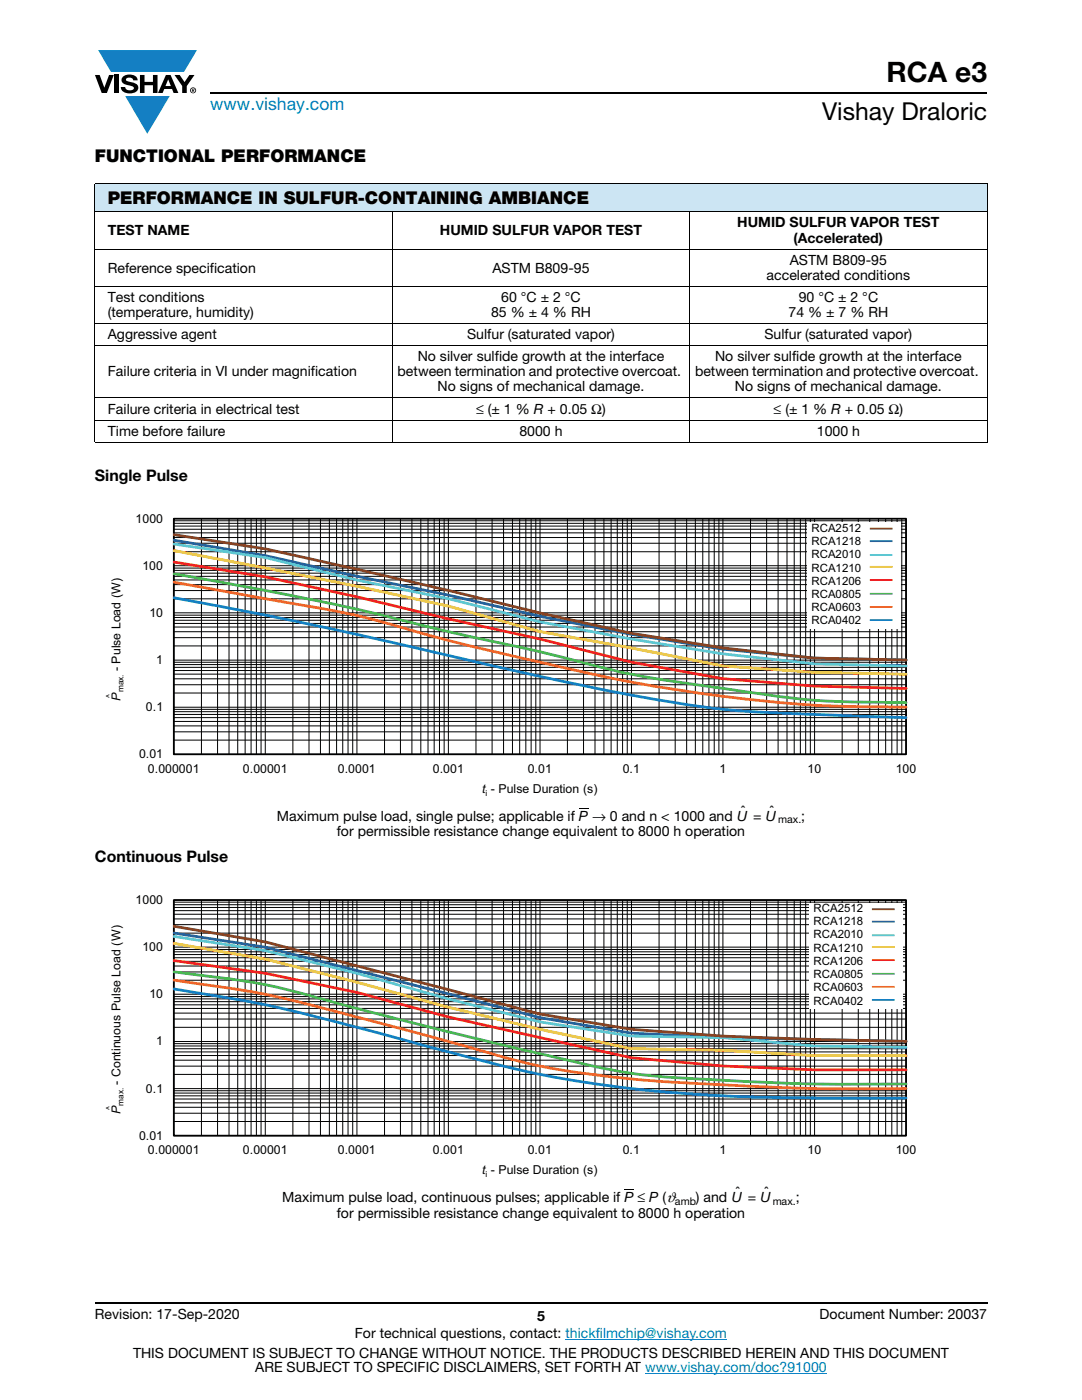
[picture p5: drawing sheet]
<svg xmlns="http://www.w3.org/2000/svg" width="216mm" height="279mm" viewBox="0 0 216 279" stroke-linecap="round" stroke-linejoin="round" font-family="sans-serif">
<g fill="#147fc3">
<path d="M19.6 10h19.7l-2.6 4.3h-1.1h-13.5z"/>
<path d="M25 19.2h8.9l-4.5 7.5z"/>
</g>
<g fill="#000">
<path d="M18.9 15h1l.9 2.5 1-2.5h.9l-1.4 3.6h-1zM22.9 15h.9v3.6h-.9zM24.6 15.3a2.1 2.1 0 0 1 2.8 .3l.1 .4h-.9a.79 .79 0 0 0-.7-.5 .79 .79 0 0 0-.8 .4l.3 .3 1 .2a1.08 1.08 0 0 1 1.2 1 1.08 1.08 0 0 1-1.1 1.2 1.73 1.73 0 0 1-2.4-1.2h.9a.96 .96 0 0 0 .8 .6 .96 .96 0 0 0 .9-.4 1.31 1.31 0 0 0-1.2-.6 1.03 1.03 0 0 1-1.1-.6 1.03 1.03 0 0 1 .2-1.1zM27.9 15h.9v1.3h1.7v-1.3h.9v3.6h-.9v-1.6h-1.7v1.6h-.9zM34.8 15h1.1l.9 1.4 1-1.4h1l-1.5 2.2v1.4h-.9v-1.4zM115.5 161.3h1.8v.1h-1.8zM124.6 237.4h1.8v.1h-1.8z"/>
<path d="M33.6 15.9l.5 1.3h-1.1zM33.1 15l-1.6 3.6h1l.3-.8h1.5l.3 .8h1l-1.6-3.6z"/>
<path d="M38.4 17.8h.2v.2h-.2zM38.3 17.7v.7h.1v-.3l.4 .3-.2-.3 .2-.2-.1-.2z"/>
<path d="M38.1 18a.46 .46 0 0 1 .9 0 .46 .46 0 0 1-.9 0zM37.9 18a.6 .6 0 0 0 1.2 0 .6 .6 0 0 0-1.2 0z"/>
</g>
<path d="M42 18.6h155M18.9 260h178.1" fill="none" stroke="#000" stroke-width=".36"/>
<path d="M112.8 267.3h32.3M128.7 274h36.3" fill="none" stroke="#007ec4" stroke-width=".2"/>
<path d="M18.9 36.7h178.1v5.5h-178.1z" fill="#cce5f3"/>
<g fill="none" stroke="#000" stroke-width=".2">
<path d="M18.9 36.7h178.1M18.9 36.8v51.4M197 36.8v51.4M18.9 42.2h178.1M18.9 49.8h178.1M18.9 57.2h178.1M78.3 42.1v46.2M137.6 42.1v46.2M18.9 64.6h178.1M18.9 69h178.1M18.9 79.4h178.1M18.9 83.8h178.1"/>
<path d="M18.9 88.2h178.1M34.7 119.5h146.1M34.7 117.9h146.1M34.7 116.7h146.1M34.7 115.7h146.1M34.7 115h146.1M34.7 114.4h146.1M34.7 113.8h146.1M34.7 113.4h146.1M34.7 110.1h146.1M34.7 108.4h146.1M34.7 107.3h146.1"/>
<path d="M34.7 106.3h146.1M34.7 105.6h146.1M34.7 105h146.1M34.7 104.4h146.1M34.7 103.9h146.1M34.7 103.5h146.1v47h-146.1zM34.7 112.9h146.1M40.2 103.5v47M43.4 103.5v47M45.7 103.5v47M47.4 103.5v47M48.9 103.5v47"/>
<path d="M50.1 103.5v47M51.2 103.5v47M52.1 103.5v47M52.9 103.5v47M58.4 103.5v47M61.7 103.5v47M63.9 103.5v47M65.7 103.5v47M67.2 103.5v47M68.4 103.5v47M69.4 103.5v47M70.4 103.5v47"/>
<path d="M71.2 103.5v47M76.7 103.5v47M79.9 103.5v47M82.2 103.5v47M84 103.5v47M85.4 103.5v47M86.6 103.5v47M87.7 103.5v47M88.6 103.5v47M89.5 103.5v47M95 103.5v47M98.2 103.5v47"/>
<path d="M100.5 103.5v47M102.3 103.5v47M103.7 103.5v47M104.9 103.5v47M106 103.5v47M106.9 103.5v47M107.8 103.5v47M113.2 103.5v47M116.4 103.5v47M118.7 103.5v47M120.5 103.5v47M121.9 103.5v47"/>
<path d="M123.2 103.5v47M124.2 103.5v47M125.2 103.5v47M126 103.5v47M131.5 103.5v47M134.7 103.5v47M137 103.5v47M138.7 103.5v47M140.2 103.5v47M141.5 103.5v47M142.5 103.5v47M143.4 103.5v47"/>
<path d="M144.2 103.5v47M149.8 103.5v47M153 103.5v47M155.3 103.5v47M157 103.5v47M158.5 103.5v47M159.7 103.5v47M160.8 103.5v47M161.7 103.5v47M162.5 103.5v47M168 103.5v47M171.3 103.5v47"/>
<path d="M173.5 103.5v47M175.3 103.5v47M176.7 103.5v47M177.9 103.5v47M179 103.5v47M179.9 103.5v47M34.7 138.3h146.1M34.7 136.7h146.1M34.7 135.5h146.1M34.7 134.5h146.1M34.7 133.8h146.1M34.7 133.2h146.1"/>
<path d="M34.7 132.6h146.1M34.7 132.2h146.1M34.7 128.9h146.1M34.7 127.3h146.1M34.7 126.1h146.1M34.7 125.1h146.1M34.7 124.4h146.1M34.7 123.8h146.1M34.7 123.2h146.1M34.7 122.8h146.1M34.7 131.7h146.1M34.7 122.3h146.1"/>
<path d="M34.7 147.7h146.1M34.7 146.1h146.1M34.7 144.9h146.1M34.7 144h146.1M34.7 143.2h146.1M34.7 142.6h146.1M34.7 142h146.1M34.7 141.6h146.1M34.7 141.1h146.1"/>
</g>
<path d="M34.7 103.5h146.1v47h-146.1z" fill="none" stroke="#000" stroke-width=".35"/>
<path d="M34.7 119.3l16.8 3.2 14.1 2.9 44.9 10.2a332 332 0 0 0 36.6 6.2l8.4 .5 25.3 .9" fill="none" stroke="#147fc3" stroke-width=".55"/>
<path d="M34.7 116.2l16.8 3a255.3 255.3 0 0 1 26.2 5.3 638.7 638.7 0 0 0 45.5 11.1 293.2 293.2 0 0 0 47.2 5.4l10.4 .1" fill="none" stroke="#f16b22" stroke-width=".55"/>
<path d="M34.7 114.5l21.1 3.9a473.5 473.5 0 0 1 33.7 7.7l4.2 .9a491.1 491.1 0 0 1 29.7 7 494.7 494.7 0 0 0 29.3 4.6 177 177 0 0 0 28.1 1.6" fill="none" stroke="#48b74e" stroke-width=".55"/>
<path d="M34.7 112.2l18.3 2.9 18.2 4 18.3 4.4 18.2 4 18.3 4.6 18.3 3.3 18.2 1.5 18.3 .5" fill="none" stroke="#ee1f23" stroke-width=".55"/>
<path d="M34.7 109.9l36.5 7.1 18.3 4 18.2 5.1 18.3 3.2 18.3 3.6 18.2 1.3 18.3 .4" fill="none" stroke="#fec80b" stroke-width=".55"/>
<path d="M34.7 107.8l18.3 3.1 18.2 4.1 18.3 3.8 18.2 4.2 18.3 3.6 18.3 3 18.2 1.7 18.3 .4" fill="none" stroke="#2b5597" stroke-width=".55"/>
<path d="M34.7 108.6l18.3 2.7 18.2 4.5 18.3 3.7 18.2 4.6 18.3 3.4 18.3 3 18.2 2 18.3 .4" fill="none" stroke="#5dc7d2" stroke-width=".55"/>
<path d="M34.7 106.7l18.3 2.8 36.5 8.3 18.2 4.5 18.3 4.1 18.3 2.9 18.2 2 18.3 .4" fill="none" stroke="#823d1b" stroke-width=".55"/>
<path d="M161 104.2h18.6v21.3h-18.6z" fill="#fff"/>
<path d="M173.6 105.5h4.5" fill="none" stroke="#823d1b" stroke-width=".35"/>
<path d="M173.6 108h4.5" fill="none" stroke="#2b5597" stroke-width=".35"/>
<path d="M173.6 110.8h4.5" fill="none" stroke="#5dc7d2" stroke-width=".35"/>
<path d="M173.6 113.1h4.5" fill="none" stroke="#fec80b" stroke-width=".35"/>
<path d="M173.6 115.7h4.5" fill="none" stroke="#ee1f23" stroke-width=".35"/>
<path d="M173.6 118.5h4.5" fill="none" stroke="#48b74e" stroke-width=".35"/>
<path d="M173.6 121.1h4.5" fill="none" stroke="#f16b22" stroke-width=".35"/>
<path d="M173.6 123.8h4.5" fill="none" stroke="#147fc3" stroke-width=".35"/>
<g fill="none" stroke="#000" stroke-width=".2">
<path d="M34.7 179.6h146.1v47.1h-146.1zM40.2 179.6v47.1M43.4 179.6v47.1M45.7 179.6v47.1M47.4 179.6v47.1M48.9 179.6v47.1M50.1 179.6v47.1M51.2 179.6v47.1M52.1 179.6v47.1M52.9 179.6v47.1M58.4 179.6v47.1M61.7 179.6v47.1"/>
<path d="M63.9 179.6v47.1M65.7 179.6v47.1M67.2 179.6v47.1M68.4 179.6v47.1M69.4 179.6v47.1M70.4 179.6v47.1M71.2 179.6v47.1M76.7 179.6v47.1M79.9 179.6v47.1M82.2 179.6v47.1M84 179.6v47.1M85.4 179.6v47.1"/>
<path d="M86.6 179.6v47.1M87.7 179.6v47.1M88.6 179.6v47.1M89.5 179.6v47.1M95 179.6v47.1M98.2 179.6v47.1M100.5 179.6v47.1M102.3 179.6v47.1M103.7 179.6v47.1M104.9 179.6v47.1M106 179.6v47.1M106.9 179.6v47.1"/>
<path d="M107.8 179.6v47.1M113.2 179.6v47.1M116.4 179.6v47.1M118.7 179.6v47.1M120.5 179.6v47.1M121.9 179.6v47.1M123.2 179.6v47.1M124.2 179.6v47.1M125.2 179.6v47.1M126 179.6v47.1M131.5 179.6v47.1M134.7 179.6v47.1"/>
<path d="M137 179.6v47.1M138.7 179.6v47.1M140.2 179.6v47.1M141.5 179.6v47.1M142.5 179.6v47.1M143.4 179.6v47.1M144.2 179.6v47.1M149.8 179.6v47.1M153 179.6v47.1M155.3 179.6v47.1M157 179.6v47.1M158.5 179.6v47.1"/>
<path d="M159.7 179.6v47.1M160.8 179.6v47.1M161.7 179.6v47.1M162.5 179.6v47.1M168 179.6v47.1M171.3 179.6v47.1M173.5 179.6v47.1M175.3 179.6v47.1M176.7 179.6v47.1M177.9 179.6v47.1M179 179.6v47.1M179.9 179.6v47.1"/>
<path d="M34.7 199.9h146.1M34.7 199.4h146.1M34.7 198.9h146.1M34.7 195.6h146.1M34.7 194h146.1M34.7 192.8h146.1M34.7 191.9h146.1M34.7 191.1h146.1M34.7 190.5h146.1M34.7 190h146.1M34.7 189.5h146.1M34.7 186.2h146.1"/>
<path d="M34.7 184.5h146.1M34.7 183.4h146.1M34.7 182.5h146.1M34.7 181.7h146.1M34.7 181.1h146.1M34.7 180.6h146.1M34.7 180h146.1M34.7 198.4h146.1M34.7 189h146.1M34.7 219.3h146.1M34.7 218.7h146.1M34.7 218.1h146.1"/>
<path d="M34.7 217.7h146.1M34.7 214.4h146.1M34.7 212.8h146.1M34.7 211.6h146.1M34.7 210.7h146.1M34.7 209.9h146.1M34.7 209.3h146.1M34.7 208.7h146.1M34.7 208.3h146.1M34.7 205h146.1M34.7 203.4h146.1M34.7 202.2h146.1"/>
<path d="M34.7 201.3h146.1M34.7 200.5h146.1M34.7 217.3h146.1M34.7 207.9h146.1M34.7 223.8h146.1M34.7 222.2h146.1M34.7 221h146.1M34.7 220.1h146.1"/>
</g>
<path d="M34.7 179.6h146.1v47h-146.1z" fill="none" stroke="#000" stroke-width=".35"/>
<path d="M34.7 197.4a281.5 281.5 0 0 1 39.1 8.3l14.4 3.9a227.7 227.7 0 0 0 33.6 7.1 340.7 340.7 0 0 0 47 2.5l12-.1" fill="none" stroke="#147fc3" stroke-width=".55"/>
<path d="M34.7 195.6a216.8 216.8 0 0 1 26.1 4.6l27.4 7.3a314.3 314.3 0 0 0 20.9 5.5 257.6 257.6 0 0 0 36.6 3.6 441.5 441.5 0 0 0 35.1 .6" fill="none" stroke="#f16b22" stroke-width=".55"/>
<path d="M34.7 194a186.9 186.9 0 0 1 23.5 3.7l23.4 6.3 21.9 5.3a377.8 377.8 0 0 0 22.5 4.9 381 381 0 0 0 25.3 1.8 458.9 458.9 0 0 0 29.5 .3" fill="none" stroke="#48b74e" stroke-width=".55"/>
<path d="M34.7 191.7l18.3 2.5 18.2 3.9 18.3 4.9 36.5 8.1 18.3 1.6 18.2 .8h18.3" fill="none" stroke="#ee1f23" stroke-width=".55"/>
<path d="M34.7 188.3l18.3 3.1 18.2 4.6 18.3 5 18.2 4.4 18.3 3.9 18.3 .3 18.2 1.1h18.3" fill="none" stroke="#fec80b" stroke-width=".55"/>
<path d="M34.7 186.2l18.3 2.8 54.7 14.1 18.3 3.1 18.3 .9 36.5 .7" fill="none" stroke="#2b5597" stroke-width=".55"/>
<path d="M34.7 186.9l18.3 2.8 18.2 4.5 18.3 5.2 18.2 4.5 18.3 2.9 18.3 .3 18.2 1.7 18.3 .2" fill="none" stroke="#5dc7d2" stroke-width=".55"/>
<path d="M34.7 184.8l18.3 3.2 54.7 14.4 18.3 3 18.3 1.4 18.2 .7 18.3 .3" fill="none" stroke="#823d1b" stroke-width=".55"/>
<path d="M161.4 180.2h18.7v21.1h-18.7z" fill="#fff"/>
<path d="M174 181.5h4.5" fill="none" stroke="#823d1b" stroke-width=".35"/>
<path d="M174 183.9h4.5" fill="none" stroke="#2b5597" stroke-width=".35"/>
<path d="M174 186.7h4.5" fill="none" stroke="#5dc7d2" stroke-width=".35"/>
<path d="M174 189h4.5" fill="none" stroke="#fec80b" stroke-width=".35"/>
<path d="M174 191.6h4.5" fill="none" stroke="#ee1f23" stroke-width=".35"/>
<path d="M174 194.3h4.5" fill="none" stroke="#48b74e" stroke-width=".35"/>
<path d="M174 196.9h4.5" fill="none" stroke="#f16b22" stroke-width=".35"/>
<path d="M174 199.5h4.5" fill="none" stroke="#147fc3" stroke-width=".35"/>
<text font-size="5.6" x="176.9" y="16.4">RCA e3</text>
<text font-size="4.9" x="164" y="24">Vishay Draloric</text>
<text font-size="3.5" fill="#007ec4" x="42" y="21.9">www.vishay.com</text>
<g font-size="3.5">
<text x="18.9" y="32.3">FUNCTIONAL PERFORMANCE</text>
<text x="21.5" y="40.8">PERFORMANCE IN SULFUR-CONTAINING AMBIANCE</text>
</g>
<g font-size="3.2">
<text x="18.9" y="96">Single Pulse</text>
<text x="18.9" y="172.1">Continuous Pulse</text>
</g>
<g font-size="2.8">
<text x="21.5" y="46.9">TEST NAME</text>
<text x="87.8" y="46.9">HUMID SULFUR VAPOR TEST</text>
<text x="147.1" y="45.3">HUMID SULFUR VAPOR TEST</text>
<text x="157.6" y="52.9">ASTM B809-95</text>
<text x="158.3" y="48.5">(Accelerated)</text>
<text x="21.5" y="54.4">Reference specification</text>
<text x="98.2" y="54.4">ASTM B809-95</text>
<text x="153" y="55.9">accelerated conditions</text>
<text x="21.5" y="60.3">Test conditions</text>
<text x="21.5" y="63.3">(temperature, humidity)</text>
<text x="98" y="63.3">85 % ± 4 % RH</text>
<text x="100" y="60.3">60 °C ± 2 °C</text>
<text x="157.3" y="63.3">74 % ± 7 % RH</text>
<text x="159.4" y="60.3">90 °C ± 2 °C</text>
<text x="21.5" y="67.7">Aggressive agent</text>
<text x="93.2" y="67.7">Sulfur (saturated vapor)</text>
<text x="152.5" y="67.7">Sulfur (saturated vapor)</text>
<text x="21.5" y="75.1">Failure criteria in VI under magnification</text>
<text x="79.3" y="75.1">between termination and protective overcoat.</text>
<text x="83.4" y="72.1">No silver sulfide growth at the interface</text>
<text x="138.7" y="75.1">between termination and protective overcoat.</text>
<text x="142.7" y="72.1">No silver sulfide growth at the interface</text>
<text x="21.5" y="82.5">Failure criteria in electrical test</text>
<text x="87.3" y="78.1">No signs of mechanical damage.</text>
<text x="95" y="82.5">≤ (± 1 % R + 0.05 Ω)</text>
<text x="146.6" y="78.1">No signs of mechanical damage.</text>
<text x="154.4" y="82.5">≤ (± 1 % R + 0.05 Ω)</text>
<text x="21.5" y="87">Time before failure</text>
<text x="103.6" y="87">8000 h</text>
<text x="163" y="87">1000 h</text>
<text x="55.2" y="163.8">Maximum pulse load, single pulse; applicable if P → 0 and n &lt; 1000 and U = U</text>
<text x="67.2" y="166.9">for permissible resistance change equivalent to 8000 h operation</text>
<text x="147.8" y="162.9">ˆ</text>
<text x="153.6" y="162.9">ˆ</text>
<text x="159.9" y="163.8">;</text>
<text x="56.3" y="239.9">Maximum pulse load, continuous pulses; applicable if P ≤ P (ϑ</text>
<text x="138.9" y="239.9">) and U = U</text>
<text x="146.7" y="239">ˆ</text>
<text x="152.5" y="239">ˆ</text>
<text x="158.8" y="239.9">;</text>
<text x="67.2" y="243.1">for permissible resistance change equivalent to 8000 h operation</text>
<text x="18.9" y="263.3">Revision: 17-Sep-2020</text>
<text x="107.2" y="263.6">5</text>
<text x="163.6" y="263.3">Document Number: 20037</text>
<text x="70.8" y="267.1">For technical questions, contact: thickfilmchip@vishay.com</text>
<text x="26.5" y="271">THIS DOCUMENT IS SUBJECT TO CHANGE WITHOUT NOTICE. THE PRODUCTS DESCRIBED HEREIN AND THIS DOCUMENT</text>
<text x="50.9" y="273.8">ARE SUBJECT TO SPECIFIC DISCLAIMERS, SET FORTH AT www.vishay.com/doc?91000</text>
</g>
<g font-size="2.5">
<text x="27.1" y="104.3">1000</text>
<text x="28.4" y="113.7">100</text>
<text x="29.8" y="123.1">10</text>
<text x="24" y="133.9" transform="rotate(-90 24 133.9)">- Pulse Load (W)</text>
<text x="31.2" y="132.5">1</text>
<text x="24" y="139.8" transform="rotate(-90 24 139.8)">P</text>
<text x="29.1" y="141.9">0.1</text>
<text x="27.8" y="151.3">0.01</text>
<text x="29.5" y="154.3">0.000001</text>
<text x="48.5" y="154.3">0.00001</text>
<text x="67.4" y="154.3">0.0001</text>
<text x="86.4" y="154.3">0.001</text>
<text x="105.3" y="154.3">0.01</text>
<text x="124.3" y="154.3">0.1</text>
<text x="143.6" y="154.3">1</text>
<text x="161.1" y="154.3">10</text>
<text x="178.7" y="154.3">100</text>
<text x="96.2" y="158.2">t - Pulse Duration (s)</text>
<text x="27.1" y="180.4">1000</text>
<text x="28.4" y="189.8">100</text>
<text x="29.8" y="199.2">10</text>
<text x="31.2" y="208.6">1</text>
<text x="24" y="216.5" transform="rotate(-90 24 216.5)">- Continuous Pulse Load (W)</text>
<text x="29.1" y="218">0.1</text>
<text x="24" y="222.4" transform="rotate(-90 24 222.4)">P</text>
<text x="27.8" y="227.4">0.01</text>
<text x="29.5" y="230.4">0.000001</text>
<text x="48.5" y="230.4">0.00001</text>
<text x="67.4" y="230.4">0.0001</text>
<text x="86.4" y="230.4">0.001</text>
<text x="105.3" y="230.4">0.01</text>
<text x="124.3" y="230.4">0.1</text>
<text x="143.6" y="230.4">1</text>
<text x="161.1" y="230.4">10</text>
<text x="178.7" y="230.4">100</text>
<text x="96.2" y="234.3">t - Pulse Duration (s)</text>
</g>
<g font-size="2.3">
<text x="161.9" y="106.2">RCA2512</text>
<text x="161.9" y="108.8">RCA1218</text>
<text x="161.9" y="111.4">RCA2010</text>
<text x="161.9" y="114.1">RCA1210</text>
<text x="161.9" y="116.7">RCA1206</text>
<text x="161.9" y="119.3">RCA0805</text>
<text x="161.9" y="122">RCA0603</text>
<text x="161.9" y="124.6">RCA0402</text>
<text x="162.4" y="182">RCA2512</text>
<text x="162.4" y="184.7">RCA1218</text>
<text x="162.4" y="187.3">RCA2010</text>
<text x="162.4" y="190">RCA1210</text>
<text x="162.4" y="192.6">RCA1206</text>
<text x="162.4" y="195.2">RCA0805</text>
<text x="162.4" y="197.9">RCA0603</text>
<text x="162.4" y="200.5">RCA0402</text>
</g>
<g font-size="2.1">
<text x="155.3" y="164.3">max.</text>
<text x="134.7" y="240.4">amb</text>
<text x="154.2" y="240.4">max.</text>
</g>
<g font-size="1.7">
<text x="22.4" y="139.3" transform="rotate(-90 22.4 139.3)">^</text>
<text x="24.6" y="138.2" transform="rotate(-90 24.6 138.2)">max.</text>
<text x="96.9" y="158.8">i</text>
<text x="22.4" y="221.4" transform="rotate(-90 22.4 221.4)">^</text>
<text x="24.6" y="220.7" transform="rotate(-90 24.6 220.7)">max.</text>
<text x="96.9" y="234.9">i</text>
</g>
</svg>
